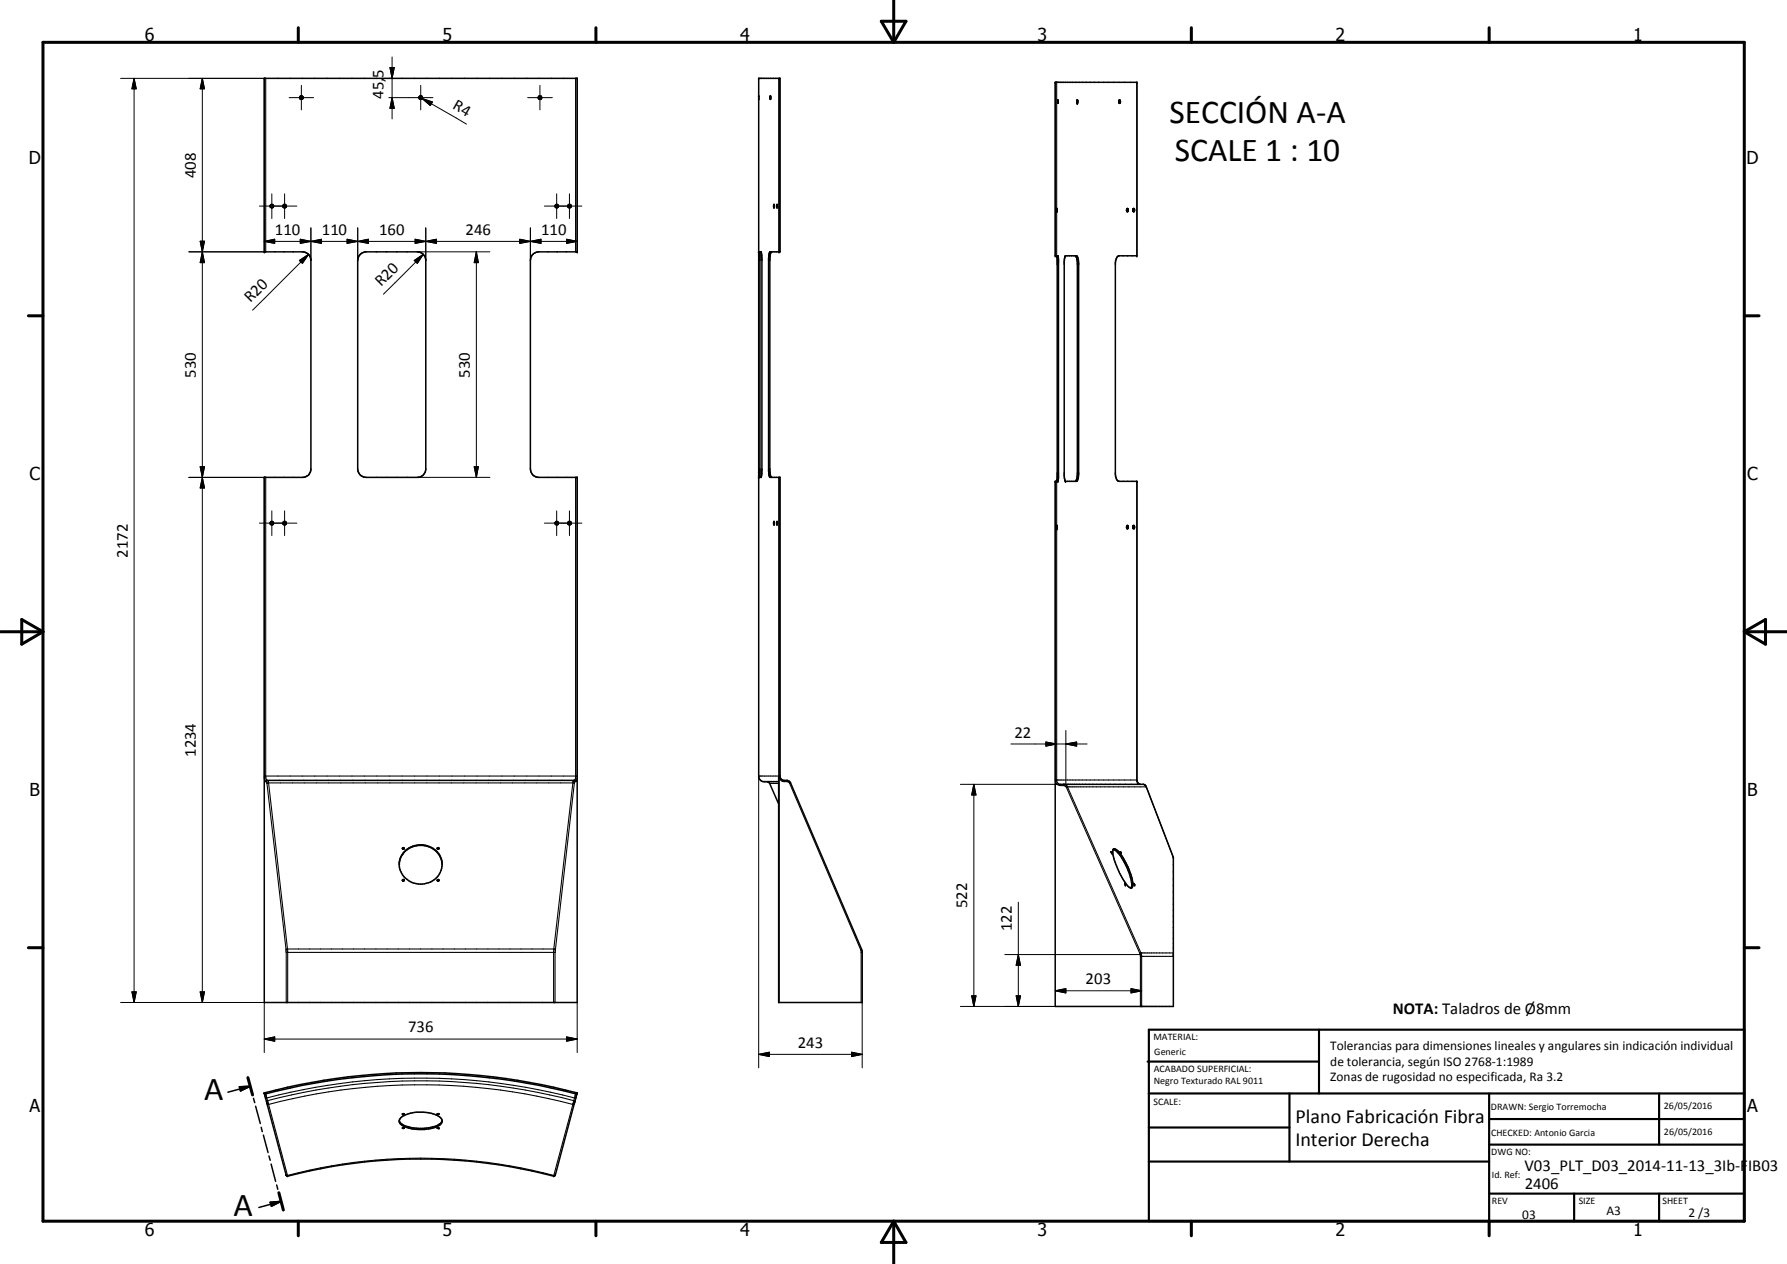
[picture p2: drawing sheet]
<svg xmlns="http://www.w3.org/2000/svg" width="420mm" height="297mm" viewBox="0 0 420 297" stroke-linecap="round" stroke-linejoin="round" font-family="sans-serif">
<g fill="none" stroke="#000" stroke-width=".35">
<path d="M62.1 18.4h73.6v40.8h-9.2a2.02 2.02 0 0 0-1.8 2v49a1.96 1.96 0 0 0 1.8 2h9.2v123.4h-73.6v-123.4h9.2a1.94 1.94 0 0 0 1.8-1.8v-49.4a1.94 1.94 0 0 0-1.8-1.8h-9.2zM183.2 18.4v40.8M70.5 22.7v.1M70.5 23.1v.1M71.2 22.7v.1M98.5 23.1l.1 .1M98.6 22.7l-.1 .1M99.1 22.6h.1M99.1 23.3h.1M99.3 22.7v.1M99.3 23.1v.1M126.7 22.6a.4 .4 0 0 1 .6 .2 .4 .4 0 0 1-.2 .5 .4 .4 0 0 1-.5-.2z"/>
<path d="M181.1 22.6h.1M181.1 22.5v.9zM248.7 23.5v.8zM253.3 23.5h.1M253.3 23.5l-.1 .6 .1 .2M253.3 23.5v.8M253.3 24.3h.1M263.1 23.7v.3M263.1 23.5v.2M263.2 23.5l.2 .2-.2 .6-.1-.6M263.2 23.5h-.1M63.7 48.7v.1"/>
<path d="M66.6 48.2l.5-.2a.41 .41 0 0 1 .2 .6 .41 .41 0 0 1-.6 .2 .41 .41 0 0 1-.1-.6zM66.6 48.2h.1M84.7 59.8l1.2-.6h12.4a2.16 2.16 0 0 1 1.8 1.8v49.4a1.98 1.98 0 0 1-1.8 1.8l-12.5-.1a1.98 1.98 0 0 1-1.7-1.7v-49.4zM130.6 48.2h.1M133.6 48.7l.1 .1M178.4 59.2h.6l.1 1.6v49.8l-.1 1.6h-.6M178.6 59.2v53M181.3 59.2l-.3 1.4v50.2l.3 1.4M181.9 48.7h.1M181.9 48.2h.1M182 48.1l.1 .1M182.1 48.7l-.1 .2-.1-.9 .1 .8"/>
<path d="M182.6 48.7h.1M182.7 48l.1 .1-.1 .8zM182.7 48.2h-.1M248.4 49v.8zM265 49.1v.6M265 49.7l-.1-.3a.24 .24 0 0 1 0-.3 .24 .24 0 0 1 .3 0v.5l-.2 .1M265 49.7h.1M266.4 49.1v.6M266.4 49.1l.2-.1 .1 .1-.1 .6M266.4 49.7h.2M266.6 49.7h.1M248.4 60.1l.1 .1"/>
<path d="M248.5 60.2v52.9M248.7 60.1h-.6v-40.8h19.2v40.8h-4.3a2.05 2.05 0 0 0-.8 1.6l.1 50.4a1.22 1.22 0 0 0 .7 1h4.3v70.2a.94 .94 0 0 0 .7 1M248.7 60.1l.2 .7v51.6l-.2 .7M248.7 60.2h.1M250.4 60.2l2.7-.1 .3 .4 .2 1.3v49.7l-.2 1.3-.3 .3h-2.6l-.3-1.2v-50.6zM252.8 60.1l.4 .6 .1 .9v50.1l-.1 .8-.4 .6M183.2 112.2v123.4M248.5 113.1h-.1M248.7 113.1h-.6v123.4h27.8v-35l-6.4-16.7-.7-.5h-19.4M248.8 113l-.1 .1M253.3 112.9h.1M63.7 123.2v.1"/>
<path d="M66.7 122.6h.4a.42 .42 0 0 1 .2 .5 .42 .42 0 0 1-.5 .2 .42 .42 0 0 1-.3-.4zM131.2 122.7h.1M134.2 122.7h.1M181.9 123.2h.1M181.9 122.7h.1M182.1 123.2l-.1 .2-.1-.8 .1 .7M182.6 123.2h.1M182.7 122.6h.1l-.1 .8zM182.7 122.7h-.1M248.5 123.5v.7zM265 123.6v.6M265 123.5l.2 .2v.5a.3 .3 0 0 1-.4-.2 .3 .3 0 0 1 .1-.3z"/>
<path d="M266.4 123.6l.1-.1a.41 .41 0 0 1 .3 .3 .41 .41 0 0 1-.2 .4h-.2zM266.4 124.1v.1M266.4 123.6v.5M62.7 183.4h72.4M94.6 199.4l.2-.1 .2 .1M94.6 199.3l.2-.1 .2 .2-.3 .2zM102.8 199.4l.1-.1 .3 .1M102.8 199.4l.1 .2 .3-.2M103 199.2l-.2 .2M103 199.2h.1M103.1 199.2l.1 .2M180.3 183.7l.7 .4 2.1 4.8"/>
<path d="M183.1 182.4v53.2h19.6v-12l-.1-.6-16.8-39.1-.7-.5h-.9l-.4-.2-.4-.6v-70.4h-2.4l-.3-1.4v-50.2l.3-1.4h2.4v-40.8h-5v164.2l.2 .5 .8 .6h3.7M261.7 199.6a1 1 0 0 1 1.4 .7 14.3 14.3 0 0 1 3.2 7.9 .48 .48 0 0 1-.3 .5 .48 .48 0 0 1-.5-.2 17.2 17.2 0 0 1-3.9-8.3zM261.7 199.6a6.6 6.6 0 0 1 3 3.8l.5 1.2a6.3 6.3 0 0 1 .7 4.1M93.9 202.7a5.1 5.1 0 0 1 5-4.2 5.1 5.1 0 0 1 5.1 4.2v.5M94.1 201.7a4.9 4.9 0 0 0 1.5 5 4.9 4.9 0 0 0 5.2 .7 4.6 4.6 0 0 0 3.2-4.2M94.3 201.4a5.2 5.2 0 0 1 5.3-2.7 5.2 5.2 0 0 1 4.3 4l.1 .5M94.6 206.9h.4M94.6 206.9h.1M95 206.9l-.1 .2-.3-.2M95 206.9l-.2-.2-.2 .2M102.8 206.9l.1-.1 .3 .1M102.8 206.9l.2-.2 .2 .2"/>
<path d="M102.8 206.9l.1 .2 .3-.2M261.3 200.2l.1 .3zM263.4 200.2l.2 .3zM263.5 200.2h.1M264.4 207.6h.1M264.5 207.6l.1 .3M264.5 207.7l.1 .3M264.6 208h.1M266.6 207.6h.1M266.6 207.7l.2 .3zM56.3 255.4l2.5-.1-2.3 1.1zM58.3 253.2l1.1 4.1"/>
<path d="M58.8 255.3l-5.2 1.4M59.6 258.1l.3 1M60.1 260l1.1 4M62.1 256.8l5.2 19.4 .2 .2a123.7 123.7 0 0 1 62.8 0l.3-.3 5.1-19.1M62.1 256.8a142.9 142.9 0 0 1 73.6 0M62.1 256.8l.2 .2a145.1 145.1 0 0 1 73.3 0h.1M135.7 256.8v.2M61.4 264.9l.3 1M61.9 266.7l1.1 4.1M63.2 271.7l.3 1M63.7 273.6l1.1 4M65.1 278.5l.2 1"/>
<path d="M93.9 263.3a2.98 2.98 0 0 0 2.7 1.7 11.9 11.9 0 0 0 6.1-.5l1-.6 .3-.6M94.3 262.6a8.6 8.6 0 0 1 7.5-.9l.4 .2a1.98 1.98 0 0 1 1.7 1.8 4.1 4.1 0 0 1-3.6 1.6 10.6 10.6 0 0 1-5.4-.6 1.21 1.21 0 0 1-1-.8 1.21 1.21 0 0 1 .4-1.3zM94.6 265.1h.4zM94.6 261.8h.4zM102.8 261.7l.4 .1zM102.8 265l.4 .1zM63.5 282.5l2.6-.2-2.3 1.2zM65.6 280.3l1 4.1M66.1 282.3l-5.2 1.5"/>
<circle cx="70.9" cy="22.9" r=".42"/>
<circle cx="98.9" cy="22.9" r=".43"/>
<circle cx="63.9" cy="48.4" r=".4"/>
<circle cx="130.9" cy="48.4" r=".4"/>
<circle cx="133.9" cy="48.4" r=".41"/>
<circle cx="63.9" cy="123" r=".42"/>
<circle cx="130.9" cy="123" r=".4"/>
<circle cx="133.9" cy="122.9" r=".41"/>
</g>
<g fill="#000">
<circle cx="62.1" cy="18.4" r=".18"/>
<circle cx="135.7" cy="18.4" r=".18"/>
<circle cx="178.4" cy="18.4" r=".18"/>
<circle cx="183.2" cy="18.4" r=".18"/>
<circle cx="248.1" cy="19.3" r=".18"/>
<circle cx="267.3" cy="19.3" r=".18"/>
<circle cx="178.4" cy="22.5" r=".18"/>
<circle cx="178.4" cy="23.3" r=".18"/>
<circle cx="248.7" cy="23.5" r=".18"/>
<circle cx="253.3" cy="23.5" r=".18"/>
<circle cx="253.3" cy="24.3" r=".18"/>
<circle cx="62.1" cy="59.2" r=".18"/>
<circle cx="135.7" cy="59.2" r=".18"/>
<circle cx="178.4" cy="59.2" r=".18"/>
<circle cx="183.2" cy="59.2" r=".18"/>
<circle cx="248.4" cy="49.1" r=".18"/>
<circle cx="248.5" cy="49.1" r=".18"/>
<circle cx="265" cy="49.1" r=".18"/>
<circle cx="265.2" cy="49.1" r=".18"/>
<circle cx="248.1" cy="60.1" r=".18"/>
<circle cx="248.4" cy="60.1" r=".18"/>
<circle cx="248.7" cy="60.1" r=".18"/>
<circle cx="250.5" cy="60.1" r=".18"/>
<circle cx="267.3" cy="60.1" r=".18"/>
<circle cx="62.1" cy="112.2" r=".18"/>
<circle cx="135.7" cy="112.2" r=".18"/>
<circle cx="178.4" cy="112.2" r=".18"/>
<circle cx="183.2" cy="112.2" r=".18"/>
<circle cx="248.1" cy="113.1" r=".18"/>
<circle cx="248.4" cy="113.1" r=".18"/>
<circle cx="248.7" cy="113.1" r=".18"/>
<circle cx="250.5" cy="113.1" r=".18"/>
<circle cx="267.3" cy="113.1" r=".18"/>
<circle cx="248.4" cy="123.6" r=".18"/>
<circle cx="248.4" cy="123.5" r=".18"/>
<circle cx="248.4" cy="124.2" r=".18"/>
<circle cx="248.5" cy="123.5" r=".18"/>
<circle cx="248.5" cy="124.2" r=".18"/>
<circle cx="248.5" cy="123.6" r=".18"/>
<circle cx="265" cy="123.6" r=".18"/>
<circle cx="265.2" cy="123.6" r=".18"/>
<circle cx="250.1" cy="184.3" r=".18"/>
<circle cx="261.3" cy="200.2" r=".18"/>
<circle cx="261.4" cy="200.5" r=".18"/>
<circle cx="263.4" cy="200.2" r=".18"/>
<circle cx="263.6" cy="200.5" r=".18"/>
<circle cx="264.5" cy="207.6" r=".18"/>
<circle cx="264.6" cy="208" r=".18"/>
<circle cx="266.6" cy="207.6" r=".18"/>
<circle cx="266.8" cy="208" r=".18"/>
<circle cx="275.9" cy="201.5" r=".18"/>
<circle cx="62.1" cy="256.8" r=".18"/>
<circle cx="135.7" cy="256.8" r=".18"/>
<circle cx="94.6" cy="261.7" r=".18"/>
<circle cx="102.8" cy="261.8" r=".18"/>
<circle cx="103.2" cy="265.1" r=".18"/>
</g>
<g fill="none" stroke="#000" stroke-width=".25">
<path d="M62.1 18.4v40.8M62.5 18.4v40.8M135.3 18.4v40.8M135.7 18.4v40.8M183.2 18.4v40.8M248.1 19.3v40.8M248.4 19.3v40.8M267.3 19.3v40.8M178.4 61.2h.3M180.7 61.2h.3M248.6 62.1h.3M253.3 62.1h.3"/>
<path d="M62.1 112.2v70.7l.2 .7 .3 .1M62.5 112.2v70.4l.1 .8M135.3 112.2v70.6l-.2 .6 .3 .3M135.7 112.2v70.4l-.2 1-.3 .1M178.4 110.2h.3M180.7 110.2h.3M183.2 112.2v70.2M248.1 113.1v70.2M248.4 113.1v70.4l.3 .5 .7 .3M248.6 111.1h.3M253.3 111.1h.3M267.3 113.1v70.4l.5 .8h.3"/>
<path d="M62.1 182.4h73.6M62.6 183.7l.2 .4M62.6 183.4l-.2 .3M62.7 183.5a.36 .36 0 0 1 .4 0 .36 .36 0 0 1 0 .5M62.7 183.5l-.1 .2M62.8 184.1l4.5 39M63.1 184l-.3 .1M63.1 184l4.5 39.2v12.4M63.1 184h71.6M134.7 184l-4.5 39.4v12.2M134.7 184l.3 .1M134.8 183.4v.1"/>
<path d="M134.8 183.5l-.1 .5M134.9 183.4h.1M134.9 183.4l.3 .3M134.9 183.4h-.1M135 184.1l-4.4 39M135.2 183.7l-.2 .4M178.4 182.4h.1M178.4 182.4h4.7M181 184.1h2.1M183.2 182.4a1.29 1.29 0 0 0 1 1.3h.9M183.2 182.4h.2M184.4 183.4v.3"/>
<path d="M185 183.4l.1 .3M185.1 183.7l.6 .4M185.7 184.1l16.6 39M185.9 184l-.2 .1M248.1 183.3h19.2M248.1 183.3a1.3 1.3 0 0 0 1.3 1.3M249.4 184.3h.1M249.4 184.3v.3M249.4 184.6h.7M250.1 184.3h.1M250.1 184.3l.4 .1 .5 .5M250.1 184.3v.3"/>
<path d="M250.1 184.6l.6 .4M250.7 185l17.3 39.1M251 184.9h.1M251 184.9l17.3 39M251 184.9l-.3 .1M251 184.9h18.5M267.3 183.3h.1M268.7 184.3l.5 .2 .3 .4M269.5 184.9h.1M269.5 184.9v.1M269.5 184.9l6.4 16.6M67.3 223.1l.2-.1h62.8l.3 .1"/>
<path d="M67.3 223.1v.7M67.3 223.8h63.2M67.3 223.8v11.8M130.5 223.8v11.8M130.6 223.1l-.1 .7M202.3 223.1l.2 .3v12.2M202.5 223.8h.2M202.6 223l-.3 .1M268 224.1l.1 .5v11.9M268.1 224.7h7.8M268.3 223.9h.1M268.3 223.9l.1 .6v12"/>
<path d="M268.3 223.9l-.3 .2M268.3 223.9h7.6M62.5 257l.2 1M62.6 258.7h.1M62.7 258l-.3 .1M62.7 258l.2 .7M62.7 258a142.6 142.6 0 0 1 72.4 0M62.8 259.3l.3 .2M62.9 258.7l.2 .8M62.9 258.7h-.3M62.9 258.7a141.3 141.3 0 0 1 72 0M63.1 259.5l4.5 16.7"/>
<path d="M63.1 259.5a140.7 140.7 0 0 1 71.6 0M134.7 259.5l-4.5 16.7M134.9 258.7l-.2 .8M134.9 258.7h.3M135 259.3l-.3 .2M135.1 258l-.2 .7M135.1 258l.3 .1M135.2 258.7h.1M135.3 257l-.2 1M67.3 276.1l.3 .1M67.6 276.2v.1M67.6 276.2a122.6 122.6 0 0 1 62.6 0"/>
<path d="M67.6 276.4h.1M67.6 276.3v.1M130.2 276.4h.1M130.2 276.2v.2M130.6 276.1l-.4 .1"/>
</g>
<g fill="none" stroke="#000" stroke-width=".71">
<path d="M10.1 9.9h400v277.1h-400zM70.1 6.5v3.4M140.1 6.5v3.4M207.2 5h5.8l-2.9 4.9zM210.1 0v9.9M280.1 6.5v3.4M350.1 6.5v3.4M6.7 74.2h3.4M410.1 74.2h3.5M.1 148.5h10M5.1 145.6l5 2.9-5 2.9zM410.1 148.5h10"/>
<path d="M410.1 148.5l5-2.9v5.8zM6.7 222.7h3.4M410.1 222.7h3.5M58.3 253.2l1.1 4.1M65.6 280.3l1 4.1M70.1 287v3.4M140.1 287v3.4M210.1 287v10M210.1 287l2.9 5h-5.8zM280.1 287v3.4M350.1 287v3.4"/>
</g>
<g fill="none" stroke="#000" stroke-width=".51">
<path d="M269.8 249.5h40.3M270.1 242h140v45h-140zM270.1 257h140M303.2 257v16M310.1 242v15M350.1 257v30M390.1 257v12M270.1 265h33.1M270.1 273h80M350.1 269h60M350.1 263h60M350.1 280.5h60"/>
<path d="M370.1 280.5v6.5M390.1 280.5v6.5"/>
</g>
<g fill="#000">
<path d="M91.7 15.9h1l-.5 2.5zM31.5 18.4l.5 2.5h-1zM47.6 18.4l.5 2.5h-1zM92.2 22.9l.5 2.5h-1zM99.3 23.2l2.4 .8-.5 .8zM47.1 56.7h1l-.5 2.5zM62.1 56.7l2.5-.5v1zM70.6 56.2l2.5 .5-2.5 .5zM73.1 56.7l2.5-.5v1zM81.6 56.2l2.5 .5-2.5 .5zM84.1 56.7l2.5-.5v1zM97.6 56.2l2.5 .5-2.5 .5z"/>
<path d="M100.1 56.7l2.5-.5v1zM122.2 56.2l2.5 .5-2.5 .5zM124.7 56.7l2.5-.5v1zM133.2 56.2l2.5 .5-2.5 .5zM47.6 59.2l.5 2.5h-1zM70.4 61.2l2.1-1.4-1.4 2.1zM97.4 61.2l2.1-1.4-1.4 2.1zM112 59.2l.5 2.5h-1zM47.1 109.7h1l-.5 2.5zM47.6 112.2l.5 2.5h-1zM111.5 109.7h1l-.5 2.5zM245.9 174.4l2.5 .4-2.5 .5z"/>
<path d="M250.6 174.8l2.5-.4v.9zM229 184.3l.5 2.5h-1zM31 233.1h1l-.5 2.5zM47.1 233.1h1l-.5 2.5zM228.5 234h1l-.5 2.5zM238.9 234h1l-.5 2.5zM239.4 224.3l.5 2.5h-1zM248.1 232.8l2.5-.5v1zM265.9 232.3l2.5 .5-2.5 .5zM56.3 255.4l2.5-.1-2.3 1.1zM62.1 244.2l2.5-.5v1zM133.2 243.7l2.5 .5-2.5 .5z"/>
<path d="M178.4 247.8l2.5-.5v1zM200.2 247.3l2.5 .5-2.5 .5zM63.5 282.5l2.6-.2-2.3 1.2z"/>
</g>
<g fill="none" stroke="#000" stroke-width=".24">
<path d="M28.4 18.4h34.1M31.5 18.4l.5 2.5h-1zM31.5 18.4v217.2M47.6 18.4l.5 2.5h-1zM47.6 18.4v217.2M91.7 15.9h1l-.5 2.5zM92.2 13.4v14.5M68 22.9h5.7M70.9 20.1v5.7M91.4 22.9h10.4M92.2 22.9l.5 2.5h-1zM98.9 20.1v5.7"/>
<path d="M99.3 23.2l2.4 .8-.5 .8zM99.3 23.2l10.4 6M124.1 22.9h5.8M126.9 20.1v5.7M44.4 59.2h18.1M47.1 56.7h1l-.5 2.5zM47.6 59.2l.5 2.5h-1zM61 48.4h8.8M62.1 56.7l2.5-.5v1zM62.1 56.7h73.6M63.9 45.6v5.8M66.9 45.6v5.8"/>
<path d="M70.6 56.2l2.5 .5-2.5 .5zM72.5 59.8l-13.1 13.1M73.1 56.7l2.5-.5v1zM73.1 53.6v6.9M81.6 56.2l2.5 .5-2.5 .5zM84.1 56.7l2.5-.5v1zM84.1 53.6v7.6M97.6 56.2l2.5 .5-2.5 .5zM98.1 59.2h.6M98.8 59.2h16.4M99.5 59.8l-1.8 1.8 .4-.4M100.1 56.7l2.5-.5v1z"/>
<path d="M100.1 53.6v6.9M112 59.2l.5 2.5h-1zM112 59.2v53M122.2 56.2l2.5 .5-2.5 .5zM124.7 56.7l2.5-.5v1zM124.7 53.6v7.6M128 48.4h8.8M130.9 45.6v5.8M133.2 56.2l2.5 .5-2.5 .5zM133.9 45.6v5.8M70.4 61.2l2.1-1.4-1.4 2.1zM71.1 61.2h.1"/>
<path d="M73.1 60.6v.6M97.4 61.2l2.1-1.4-1.4 2.1zM98.1 61.2h.1M98.1 61.2l-7.9 7.9M100.1 60.6v.6M44.4 112.2h18.1M47.1 109.7h1l-.5 2.5zM47.1 109.7l1 5h-1l1-5zM47.6 112.2l.5 2.5h-1zM98.1 112.2h17.1M111.5 109.7h1l-.5 2.5zM61 122.9h8.8"/>
<path d="M63.9 120.1v5.8M66.9 120.1v5.8M128 122.9h8.8M130.9 120.1v5.8M133.9 120.1v5.8M237.7 174.8h17.9M245.9 174.4l2.5 .4-2.5 .5zM250.6 174.8l2.5-.4v.9zM250.6 171.7v12.8M178.4 182.4v68.6M225.8 184.3h23.6M229 184.3l.5 2.5h-1z"/>
<path d="M229 184.3v52.2M239.4 212v24.5M28.4 235.6h39.2M31 233.1h1l-.5 2.5zM47.1 233.1h1l-.5 2.5zM62.1 235.6v11.8M135.7 235.6v11.8M202.7 235.6v15.4M225.8 236.5h22.3M228.5 234h1l-.5 2.5zM236.3 224.3h32.1M238.9 234h1l-.5 2.5z"/>
<path d="M239.4 224.3l.5 2.5h-1zM248.1 232.8l2.5-.5v1zM248.1 232.8h20.3M265.9 232.3l2.5 .5-2.5 .5zM62.1 244.2l2.5-.5v1zM62.1 244.2h73.6M133.2 243.7l2.5 .5-2.5 .5zM178.4 247.8l2.5-.5v1zM178.4 247.8h24.3M200.2 247.3l2.5 .5-2.5 .5z"/>
</g>
<g font-size="7.9">
<text x="274.9" y="28.8">SECCIÓN A-A</text>
<text x="276.2" y="37.8">SCALE 1 : 10</text>
<text x="48" y="258.5">A</text>
<text x="54.9" y="285.8">A</text>
</g>
<g font-size="4.7">
<text x="304.6" y="263.9">Plano Fabricación Fibra</text>
<text x="304.6" y="269.3">Interior Derecha</text>
</g>
<g font-size="4.2">
<text x="34" y="9.6">6</text>
<text x="104" y="9.6">5</text>
<text x="174" y="9.6">4</text>
<text x="244" y="9.6">3</text>
<text x="314" y="9.6">2</text>
<text x="384" y="9.6">1</text>
<text x="6.8" y="38.7">D</text>
<text x="410.6" y="38.7">D</text>
<text x="7" y="112.9">C</text>
<text x="410.8" y="112.9">C</text>
<text x="7" y="187.1">B</text>
<text x="410.8" y="187.1">B</text>
<text x="7" y="261.4">A</text>
<text x="410.8" y="261.4">A</text>
<text x="34" y="290.4">6</text>
<text x="104" y="290.4">5</text>
<text x="174" y="290.4">4</text>
<text x="244" y="290.4">3</text>
<text x="314" y="290.4">2</text>
<text x="384" y="290.4">1</text>
</g>
<g font-size="3.9">
<text x="90.2" y="23.2" transform="rotate(-90 90.2 23.2)">45,</text>
<text x="90.2" y="18.2" transform="rotate(-90 90.2 18.2)">5</text>
<text x="106.2" y="25.4" transform="rotate(30 106.2 25.4)">R4</text>
<text x="46" y="41.8" transform="rotate(-90 46 41.8)">408</text>
<text x="64.6" y="55.2">110</text>
<text x="75.6" y="55.2">110</text>
<text x="89.1" y="55.2">160</text>
<text x="109.5" y="55.2">246</text>
<text x="127.2" y="55.2">110</text>
<text x="58.9" y="71.3" transform="rotate(-45 58.9 71.3)">R20</text>
<text x="89.6" y="67.5" transform="rotate(-45 89.6 67.5)">R20</text>
<text x="46" y="88.7" transform="rotate(-90 46 88.7)">530</text>
<text x="110.5" y="88.7" transform="rotate(-90 110.5 88.7)">530</text>
<text x="30" y="131" transform="rotate(-90 30 131)">2172</text>
<text x="238.5" y="173.4">22</text>
<text x="46" y="177.9" transform="rotate(-90 46 177.9)">1234</text>
<text x="227.4" y="213.4" transform="rotate(-90 227.4 213.4)">522</text>
<text x="237.9" y="218.8" transform="rotate(-90 237.9 218.8)">122</text>
<text x="255.3" y="231.3">203</text>
<text x="327.5" y="238.3">NOTA: Taladros de Ø8mm</text>
<text x="96" y="242.6">736</text>
<text x="187.6" y="246.3">243</text>
<text x="358.5" y="275.1">V03_PLT_D03_2014-11-13_3Ib-FIB03</text>
<text x="358.5" y="279.4">2406</text>
</g>
<g font-size="3.1">
<text x="312.7" y="246.8">Tolerancias para dimensiones lineales y angulares sin indicación individual</text>
<text x="312.7" y="250.4">de tolerancia, según ISO 2768-1:1989</text>
<text x="312.7" y="254">Zonas de rugosidad no especificada, Ra 3.2</text>
<text x="357.9" y="286.4">03</text>
<text x="377.7" y="285.6">A3</text>
<text x="397" y="285.9">2 /3</text>
</g>
<g font-size="2.4">
<text x="271.2" y="244.4">MATERIAL:</text>
<text x="271.3" y="252">ACABADO SUPERFICIAL:</text>
<text x="271.4" y="247.9">Generic</text>
<text x="271.3" y="254.6">Negro Texturado RAL 9011</text>
<text x="271.2" y="259.7">SCALE:</text>
<text x="350.6" y="260.8">DRAWN: Sergio Torremocha</text>
<text x="391.2" y="260.6">26/05/2016</text>
<text x="350.6" y="267">CHECKED: Antonio Garcia</text>
<text x="391.2" y="266.7">26/05/2016</text>
<text x="350.6" y="271.4">DWG NO:</text>
<text x="350.8" y="276.9">Id. Ref:</text>
<text x="350.8" y="282.8">REV</text>
<text x="371.2" y="282.9">SIZE</text>
<text x="390.9" y="282.9">SHEET</text>
</g>
</svg>
